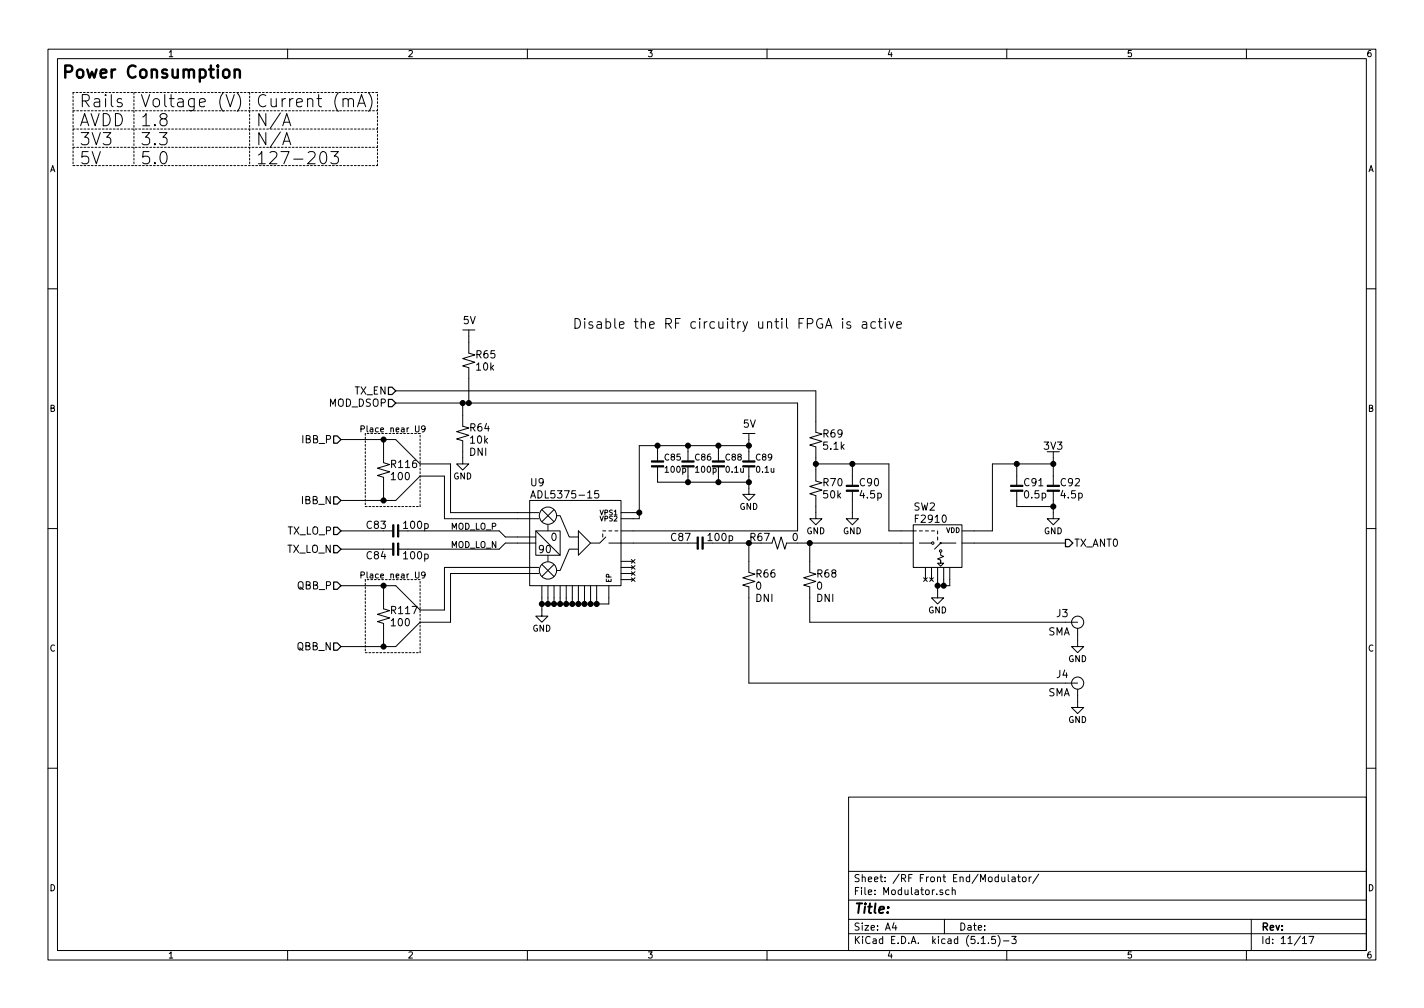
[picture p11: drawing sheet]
<svg xmlns="http://www.w3.org/2000/svg" width="297mm" height="210mm" viewBox="0 0 297 210" stroke-linecap="round" stroke-linejoin="round" font-family="sans-serif">
<g fill="none" stroke="#000" stroke-width=".21">
<path d="M10 10.3h277v189.9h-277zM12 12.2h273v186.1h-273zM47.2 19.7l.8 2.6 .9-2.6M49.5 19.3a2.98 2.98 0 0 1 0 3.9M60 10.3v1.9M76.9 19.3a2.9 2.9 0 0 1 0 3.9M110 10.3v1.9M160 10.3v1.9M210 10.3v1.9M260 10.3v1.9M25.4 20.7l-.6-.1-.4 .3 .2 .4 .8 .2 .1 .3-.1 .3-.2 .2-.8-.2M59 26.2l.8-2.5 .9 2.5"/>
<path d="M59 30.2l.8-2.5 .9 2.5M67 31.8a.62 .62 0 0 1 .6-.2 .62 .62 0 0 1 .4 .5 1.49 1.49 0 0 1-.4 2.1 .69 .69 0 0 1-.8-.5 2.12 2.12 0 0 1 .2-1.9zM69 31.6h1.6l-.9 1a.73 .73 0 0 1 .9 .5v.6l-.5 .5h-.7l-.4-.3M74.6 22.3l.8-2.6 .9 2.6M74.8 21.5h1.2M10 60.2h2M96.5 68.8h2.6M97.8 68.8v4.9l1.3 .3-2.6 .8 2.6 .8-2.6 .7 1.3 .4v7.4M175.8 66.4v.2M175.8 67.1v1.4M177.4 67.2l-.5-.1-.3 .3 .1 .3 .7 .2v.5h-.8M179.9 67.2h.8l.1 1.3"/>
<path d="M180.8 67.6l-.7 .1a.41 .41 0 0 0-.3 .4 .41 .41 0 0 0 .3 .4l.7-.1M182.6 67.2l-.6-.1-.3 .4v.6l.2 .3h.7M183.2 67.1h.8M183.5 66.4v1.8l.1 .2 .4 .1M184.7 66.4v.2M184.7 67.1v1.4M185.4 67.1l.5 1.4 .5-1.4M187.1 67.8l.9-.2v-.4l-.6-.1-.3 .3 .1 1h.8M285 60.2h2M71.1 91.7h11.4l5.1 5.1h6.4v10.1h18.4M80 91.7v4.8l1.3 .4-2.6 .8 2.6 .7-2.6 .8 1.3 .4v4.8M82.5 81.5h87.7v8.7l1.2 .3-2.5 .8 2.5 .8-2.5 .7 1.3 .4v7.1l1.2 .4-2.5 .8 2.5 .7-2.5 .8 1.3 .4v4.8h1.2l-1.2 1.3-1.3-1.3h1.3"/>
<path d="M82.5 84.1h83.9v26.6h-36.9M86.7 88.8v1.1l.2 .2 .4-.1 .1-.1v-1.1M88.7 89.4l-.3 .2h-.3l-.1-.7 .4-.1 .3 .3-.1 .7-.2 .2-.3 .1M96.5 84.1v4.8l1.3 .4-2.6 .7 2.6 .8-2.6 .8 1.3 .3v4.9h1.3l-1.3 1.2-1.3-1.2h1.3M137.2 93v3.1M137.2 97.4v3.2h19M143.5 93v3.1M143.5 97.4v3.2M149.9 93v3.1M149.9 97.4v3.2M154.9 90.4h2.6M156.2 97.4v5.7h1.3l-1.3 1.3-1.3-1.3h1.3"/>
<path d="M156.2 90.4v5.7M156.2 93h-22.9v15.2h-3.8M170.2 96.8h15.2v13.9h5.7M177.8 96.8v4.4M212.1 96.8v4.4M219.7 94.2v7M219.7 96.8h-12.7v13.9h-6.3M10 110.3h2M71.1 114.5h10.8M71.1 110.7h10.8M71.1 104.4h11.4l5.1-5.1h5.1v8.9h19.7M83.2 110.7h20.9l1.3 1.3h6.4"/>
<path d="M86.7 119.3v1l.2 .3 .4-.1 .1-.2v-1M88.7 119.9l-.3 .2-.3-.1-.1-.6 .4-.1 .3 .3-.1 .7-.2 .2-.3 .1M110.5 104.4h19v17.8h-19zM110.7 103.9l.5-1.5 .5 1.5M110.8 103.4h.8M111.8 110.7h5v5.1h-5zM111.8 113.3h-6.4l-1.3 1.2h-20.9M111.8 110.7l5 5.1M112.4 119.6h-18.4v10.2h-6.4l-5.1 5.1h-11.4M112.4 118.4h-19.7v8.8h-5.1l-5.1-5h-11.4M113 117.7l2.6 2.6M113 106.3l2.6 2.5"/>
<path d="M114.3 109.5v1.2M114.3 115.8v1.3M115.6 117.7l-2.6 2.6M115.6 106.3l-2.6 2.5M116.2 107.6h.6l1.9 4.4h1.9M120.6 114.5h-1.9l-1.9 4.5h-.6M120.6 110.7l2.6 2.6-2.6 2.5zM124.8 102.4h-.7l-.1 .7 .8-.1 .1 .2-.1 .5-.2 .2-.6-.2M125.7 110.7h.7M125.7 111.4v.6M126.4 112l-1.3 1.3h-1.9M127 113.3h18.4"/>
<path d="M127 110.7h.6M128.3 110.7h.6M129.5 119.6h2.6M129.5 118.4h2.6M129.5 106.9h3.8M129.5 117.1h2.6M131.7 119.2l.8 .8M131.7 116.7l.8 .8M131.7 118l.8 .7M132.5 119.2l-.8 .8M132.5 116.7l-.8 .8M132.5 118l-.8 .7"/>
<path d="M146.7 113.3h9.5v6.1l1.3 .4-2.6 .7 2.6 .8-2.6 .7 1.3 .4v20.1h68.6M161 113.3l.4-1.3 .8 2.5 .7-2.5 .8 2.5 .4-1.2h26.4M168.9 113.3v6.1l1.3 .4-2.6 .7 2.6 .8-2.6 .7 1.3 .4v7.4h55.9M177.8 102.5v5.7h1.3l-1.3 1.3-1.3-1.3h1.3M190.5 109.5h10.2v8.9h-10.2zM191.8 113.3h2.5M191.8 110.7h.6M193 110.7h.7M193 118.4v2.5M194.3 110.7h.6M194.3 118.4v2.5M195.6 118.4v6.3h1.2l-1.2 1.3-1.3-1.3h1.3"/>
<path d="M195.6 110.7v.7M195.6 112v.6M196.2 115.2v.6l.6 .3-1.2 .5 .6 .2v.7h.6l-.6 .6-.6-.6h.6v-.7M196.8 118.4v3.8M198.1 118.4v3.8h-2.5M199.4 113.3h-3.2l-1.3 1.2M200.7 113.3h21.5M212.1 102.5v3.2h7.6M219.7 102.5v5.7h1.3l-1.3 1.3-1.3-1.3h1.3M285 110.3h2M80 122.2v4.8l1.3 .4-2.6 .7 2.6 .8-2.6 .8 1.3 .3v4.9M113 122.2v6.3h1.3l-1.3 1.3-1.2-1.3h1.2"/>
<path d="M114.3 122.2v3.8M115.6 122.2v3.8M116.8 122.2v3.8M118.1 122.2v3.8M119.4 122.2v3.8M120.6 122.2v3.8M121.9 122.2v3.8M123.2 122.2v3.8M124.5 122.2v3.8M127 122.2v3.8h-14M129.5 120.9h2.6M131.7 120.5l.8 .8"/>
<path d="M132.5 120.5l-.8 .8M192.7 120.5l.7 .8M193.4 120.5l-.7 .8M193.9 120.5l.8 .8M194.7 120.5l-.8 .8M224.8 131.1v3.8h1.3l-1.3 1.2-1.3-1.2h1.3M224.8 143.8v3.8h1.3l-1.3 1.2-1.3-1.2h1.3M10 160.2h2M177 166.3h108v32h-108zM285 160.2h2M60 198.3v1.9M110 198.3v1.9"/>
<path d="M160 198.3v1.9M177 194.8h108M177 191.8h108M177 187.8h108M177 181.8h108M186.5 192.5l-.4 1h1M186.8 193v1M196.6 185.7l-.3-.1-.2 .2v.2l.5 .2v.3h-.5M197 191.8v3M198 185.7l-.4-.1-.3 .3v.6l.3 .1 .4-.1M198.6 185.7l.2-.1 .4 .1 .1 .9M198.6 185.1v1.5"/>
<path d="M204.7 196.8h.8M206.2 196.7v.1M207.6 195.3h-.7l-.1 .7 .2-.1 .5 .1 .1 .7-.2 .1-.6-.1M208.2 195.1a1.71 1.71 0 0 1 0 2.3M209 182.9v.9l.4 .1 .2-.1M209.3 196.3h1.2M209.6 182.9v1M210 198.3v1.9M210.3 182.4v1.3l.2 .2M211 195.3h1l-.5 .6 .4 .1v.7l-.2 .1-.7-.1M211.1 183h.6l.1 .9M211.8 183.3l-.5 .1-.3 .2 .3 .3 .5-.1"/>
<path d="M212.2 182.9h.6M212.5 182.4v1.3l.3 .2M213.3 183.1l.2-.2 .5 .2v.7l-.3 .1-.4-.1zM214.7 182.9v1M215.1 182.9l-.4 .3M216.7 182.3l-1.3 2M260 198.3v1.9M261 191.8v6.5M271.7 195.8l.4-.5v1.5M271.7 196.8h.8M273 195.3h1l-.6 1.5"/>
<circle cx="114.3" cy="107.6" r="1.8"/>
<circle cx="114.3" cy="119" r="1.8"/>
<circle cx="194.6" cy="113.3" r=".25"/>
<circle cx="196.2" cy="114.9" r=".25"/>
<circle cx="196.2" cy="113.3" r=".13"/>
<circle cx="224.8" cy="129.8" r="1.27"/>
<circle cx="224.8" cy="142.5" r="1.27"/>
</g>
<g fill="#000" stroke="#000" stroke-width=".21">
<path d="M135.9 96.1h2.5v.3h-2.5zM135.9 97.1h2.5v.3h-2.5zM142.2 96.1h2.6v.3h-2.6zM142.2 97.1h2.6v.3h-2.6zM148.6 96.1h2.5v.3h-2.5zM148.6 97.1h2.5v.3h-2.5zM154.9 96.1h2.6v.3h-2.6zM154.9 97.1h2.6v.3h-2.6zM81.9 113.3h.3v2.5h-.3zM81.9 109.5h.3v2.5h-.3zM82.9 113.3h.3v2.5h-.3zM82.9 109.5h.3v2.5h-.3z"/>
<path d="M145.4 112h.3v2.5h-.3zM146.4 112h.3v2.5h-.3zM176.5 102.2h2.6v.3h-2.6zM176.5 101.2h2.6v.3h-2.6zM210.8 102.2h2.6v.3h-2.6zM210.8 101.2h2.6v.3h-2.6zM218.4 102.2h2.6v.3h-2.6zM218.4 101.2h2.6v.3h-2.6z"/>
</g>
<g fill="none" stroke="#000" stroke-width=".21" stroke-dasharray=".4 .4">
<path d="M15.2 19.3v15.2M27.9 19.3v15.2M52.1 19.3v15.2M78.7 19.3h-63.5M15.2 34.5h63.5M15.2 23.1h63.5M15.2 26.9h63.5M15.2 30.7h63.5M78.7 34.5v-15.2M76.2 90.4v15.3M87.6 90.4h-11.4M76.2 105.7h11.4"/>
<path d="M87.6 105.7v-15.3M76.2 120.9v15.2M76.2 136.1h11.4M87.6 136.1v-15.2M87.6 120.9h-11.4"/>
</g>
<path d="M69.6 90.9h.8l.7 .8-.7 .8h-.8zM81 80.8h.8l.7 .7-.7 .8h-.8zM81 83.3h.8l.7 .8-.7 .7h-.8zM69.6 103.6h.8l.7 .8-.7 .8h-.8zM69.6 113.8h.8l.7 .7-.7 .8h-.8zM69.6 110h.8l.7 .7-.7 .8h-.8zM222.2 112.5h.8l.8 .8-.8 .7h-.8zM69.6 121.4h.8l.7 .8-.7 .7h-.8zM69.6 134.1h.8l.7 .8-.7 .7h-.8z" fill="none" stroke="#000" stroke-width=".25"/>
<path d="M48.9 14.8a.63 .63 0 0 1 1.1 .1v1.3M48.9 14.5v1.7" fill="none" stroke="#000" stroke-width=".51"/>
<g fill="#000" stroke="#000" stroke-width=".25">
<circle cx="80" cy="91.7" r=".51"/>
<circle cx="96.5" cy="84.1" r=".51"/>
<circle cx="97.8" cy="84.1" r=".51"/>
<circle cx="137.2" cy="93" r=".51"/>
<circle cx="143.5" cy="93" r=".51"/>
<circle cx="149.9" cy="93" r=".51"/>
<circle cx="156.2" cy="93" r=".51"/>
<circle cx="170.2" cy="96.8" r=".51"/>
<circle cx="177.8" cy="96.8" r=".51"/>
<circle cx="212.1" cy="96.8" r=".51"/>
<circle cx="219.7" cy="96.8" r=".51"/>
<circle cx="80" cy="104.4" r=".51"/>
<circle cx="133.4" cy="106.9" r=".51"/>
<circle cx="143.5" cy="100.6" r=".51"/>
<circle cx="149.9" cy="100.6" r=".51"/>
<circle cx="156.2" cy="100.6" r=".51"/>
<circle cx="156.2" cy="113.3" r=".51"/>
<circle cx="168.9" cy="113.3" r=".51"/>
<circle cx="219.7" cy="105.7" r=".51"/>
<circle cx="80" cy="122.2" r=".51"/>
<circle cx="80" cy="134.9" r=".51"/>
<circle cx="113" cy="126" r=".51"/>
<circle cx="114.3" cy="126" r=".51"/>
<circle cx="115.6" cy="126" r=".51"/>
<circle cx="116.8" cy="126" r=".51"/>
<circle cx="118.1" cy="126" r=".51"/>
<circle cx="119.4" cy="126" r=".51"/>
<circle cx="120.7" cy="126" r=".51"/>
<circle cx="121.9" cy="126" r=".51"/>
<circle cx="123.2" cy="126" r=".51"/>
<circle cx="124.5" cy="126" r=".51"/>
<circle cx="195.6" cy="122.2" r=".51"/>
<circle cx="196.9" cy="122.2" r=".51"/>
</g>
<g font-size="3.5">
<text x="12.7" y="16.3">Power Consumption</text>
<text x="16.5" y="22.4">Rails</text>
<text x="29.2" y="22.4">Voltage (V)</text>
<text x="53.3" y="22.4">Current (mA)</text>
<text x="16.5" y="26.4">AVDD</text>
<text x="29.2" y="26.4">1.8</text>
<text x="53.3" y="26.4">N/A</text>
<text x="16.5" y="30.3">3V3</text>
<text x="16.5" y="34.3">5V</text>
<text x="29.2" y="30.3">3.3</text>
<text x="29.2" y="34.3">5.0</text>
<text x="53.3" y="30.3">N/A</text>
<text x="53.3" y="34.3">127-203</text>
</g>
<g font-size="2.8">
<text x="119.4" y="68.6">Disable the RF circuitry until FPGA is active</text>
<text x="178" y="190.5">Title:</text>
</g>
<g font-size="2.1">
<text x="96.6" y="67.6">5V</text>
<text x="99.4" y="74.7">R65</text>
<text x="99.4" y="77.3">10k</text>
<text x="73.9" y="82.3">TX_EN</text>
<text x="68.6" y="84.8">MOD_DSOP</text>
<text x="98.1" y="90">R64</text>
<text x="155" y="89.2">5V</text>
<text x="63.1" y="92.5">IBB_P</text>
<text x="97.9" y="95.1">DNI</text>
<text x="98.2" y="92.5">10k</text>
<text x="171.8" y="91.3">R69</text>
<text x="171.9" y="93.8">5.1k</text>
<text x="217.8" y="93.8">3V3</text>
<text x="81.7" y="97.6">R116</text>
<text x="81.8" y="100.1">100</text>
<text x="110.7" y="101.4">U9</text>
<text x="171.8" y="101.4">R70</text>
<text x="179.4" y="101.4">C90</text>
<text x="213.7" y="101.4">C91</text>
<text x="221.3" y="101.4">C92</text>
<text x="63" y="105.2">IBB_N</text>
<text x="111.8" y="104">ADL5375-15</text>
<text x="171.8" y="104">50k</text>
<text x="179.5" y="104">4.5p</text>
<text x="190.6" y="106.5">SW2</text>
<text x="213.8" y="104">0.5p</text>
<text x="221.4" y="104">4.5p</text>
<text x="59.9" y="111.5">TX_LO_P</text>
<text x="76.6" y="110.3">C83</text>
<text x="84.4" y="110.3">100p</text>
<text x="115" y="112.8">0</text>
<text x="140.1" y="112.8">C87</text>
<text x="147.9" y="112.8">100p</text>
<text x="156.6" y="112.8">R67</text>
<text x="165.3" y="112.8">0</text>
<text x="191.1" y="109">F2910</text>
<text x="59.8" y="115.3">TX_LO_N</text>
<text x="76.6" y="116.7">C84</text>
<text x="84.4" y="116.7">100p</text>
<text x="112.5" y="115.4">90</text>
<text x="224" y="114">TX_ANT0</text>
<text x="62" y="122.9">QBB_P</text>
<text x="157.6" y="125.5">DNI</text>
<text x="157.7" y="123">0</text>
<text x="157.8" y="120.5">R66</text>
<text x="170.3" y="125.5">DNI</text>
<text x="170.4" y="123">0</text>
<text x="170.5" y="120.5">R68</text>
<text x="81.7" y="128.1">R117</text>
<text x="81.8" y="130.6">100</text>
<text x="220.4" y="128.7">J3</text>
<text x="61.9" y="135.6">QBB_N</text>
<text x="218.6" y="132.5">SMA</text>
<text x="220.4" y="141.4">J4</text>
<text x="218.6" y="145.2">SMA</text>
<text x="178" y="184">Sheet: /RF Front End/Modulator/</text>
<text x="178" y="186.7">File: Modulator.sch</text>
<text x="178" y="196.9">KiCad E.D.A. kicad (5.1.5)-3</text>
<text x="178" y="194.1">Size: A4</text>
<text x="200" y="194.1">Date:</text>
<text x="263" y="194.1">Rev:</text>
<text x="263" y="196.9">Id: 11/17</text>
</g>
<g font-size="1.8">
<text x="35" y="11.9">1</text>
<text x="85" y="11.9">2</text>
<text x="135" y="11.9">3</text>
<text x="185" y="11.9">4</text>
<text x="235" y="11.9">5</text>
<text x="285" y="11.9">6</text>
<text x="10.4" y="35.9">A</text>
<text x="285.4" y="35.9">A</text>
<text x="10.4" y="85.9">B</text>
<text x="285.4" y="85.9">B</text>
<text x="74.9" y="90.2">Place near U9</text>
<text x="94.6" y="100">GND</text>
<text x="138.7" y="96.1">C85</text>
<text x="138.9" y="98.6">100p</text>
<text x="145.1" y="96.1">C86</text>
<text x="145.2" y="98.6">100p</text>
<text x="151.4" y="96.1">C88</text>
<text x="151.5" y="98.6">0.1u</text>
<text x="157.8" y="96.1">C89</text>
<text x="157.9" y="98.6">0.1u</text>
<text x="154.3" y="106.3">GND</text>
<text x="94" y="110.5">MOD_LO_P</text>
<text x="168.2" y="111.4">GND</text>
<text x="175.8" y="111.4">GND</text>
<text x="217.8" y="111.4">GND</text>
<text x="94" y="114.3">MOD_LO_N</text>
<text x="74.9" y="120.6">Place near U9</text>
<text x="111.1" y="131.7">GND</text>
<text x="193.6" y="127.9">GND</text>
<text x="10.4" y="135.9">C</text>
<text x="285.4" y="135.9">C</text>
<text x="222.8" y="138.1">GND</text>
<text x="222.8" y="150.8">GND</text>
<text x="10.4" y="185.9">D</text>
<text x="285.4" y="185.9">D</text>
<text x="35" y="199.9">1</text>
<text x="85" y="199.9">2</text>
<text x="135" y="199.9">3</text>
<text x="185" y="199.9">4</text>
<text x="235" y="199.9">5</text>
<text x="285" y="199.9">6</text>
</g>
<g font-size="1.4">
<text x="125.2" y="107.5">VPS1</text>
<text x="125.2" y="108.7">VPS2</text>
<text x="197.3" y="111.1">VDD</text>
<text x="127.5" y="121.5" transform="rotate(-90 127.5 121.5)">EP</text>
</g>
</svg>
